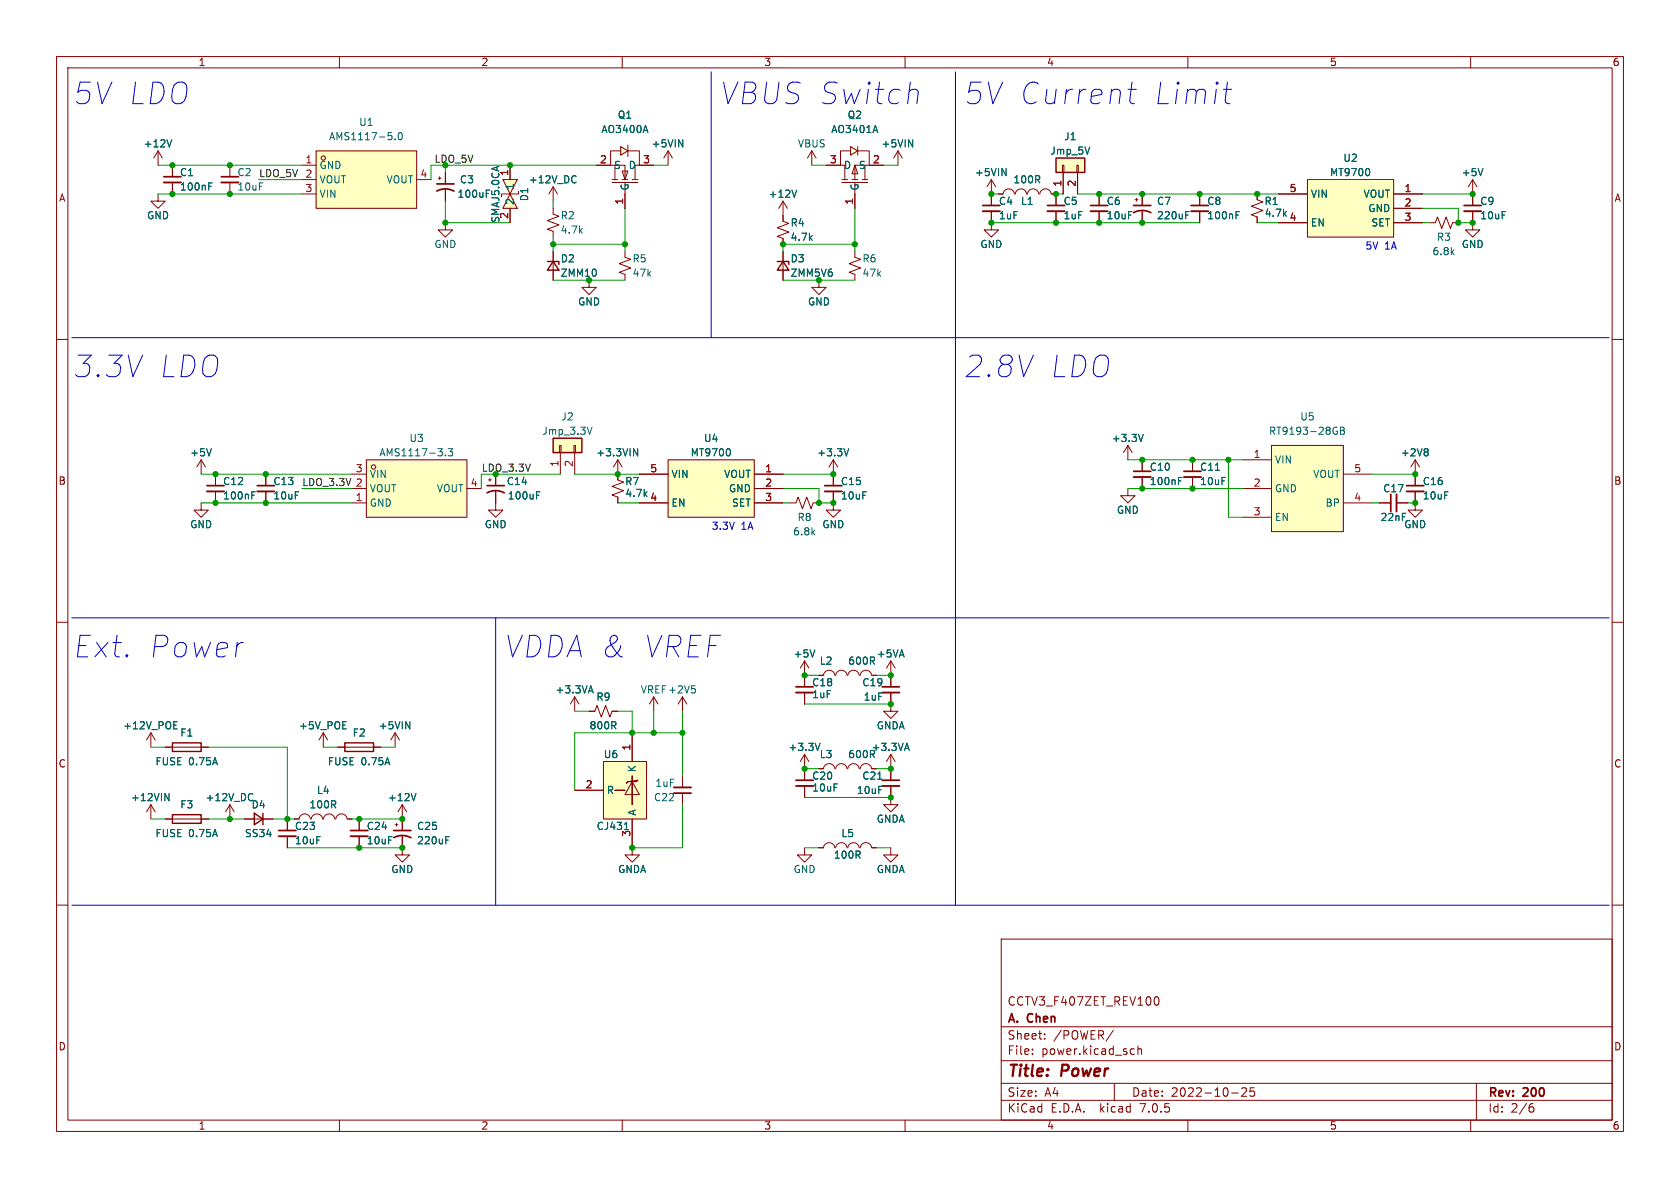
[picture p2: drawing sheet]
<svg xmlns="http://www.w3.org/2000/svg" width="297mm" height="210mm" viewBox="0 0 297 210" stroke-linecap="round" stroke-linejoin="round" font-family="sans-serif">
<g fill="none" stroke="#840000" stroke-width=".18">
<path d="M10 10h277v190h-277zM12 12h273v186h-273zM60 10v2M110 10v2M160 10v2M210 10v2M260 10v2M40.6 29.2v2M40.6 32.3v2M53.3 29.2h2.6M53.3 31.8h2.6M53.3 34.3h2.6"/>
<path d="M55.9 26.7h17.8v10.1h-17.8zM73.7 31.8h2.5M10 60h2M285 60h2M10 110h2M142.2 116.8l-.7 1.3M142.2 116.8v2.6M142.2 116.8l.8 1.3M144.8 119.4h.7M145.6 119.4a1.01 1.01 0 0 1 1-.9 1.01 1.01 0 0 1 1 .9M147.7 119.4a1.01 1.01 0 0 1 1-.9 1.01 1.01 0 0 1 1.1 .9M149.9 119.4a1.01 1.01 0 0 1 1-.9 1.01 1.01 0 0 1 1 .9"/>
<path d="M152.1 119.4a1.01 1.01 0 0 1 1-.9 1.01 1.01 0 0 1 1 .9M154.2 119.4h.7M157.5 116.8l-.8 1.3M157.5 116.8v4.6M157.5 116.8l.7 1.3M285 110h2M157.5 122.4v2.1M10 160h2M285 160h2M177 166h108v32h-108zM204.2 176.3l.2-.1a.81 .81 0 0 1 .6 .6 .81 .81 0 0 1-.3 .8h-.5M60 198v2"/>
<path d="M110 198v2M160 198v2M177 194.5h108M177 191.5h108M177 187.5h108M177 181.5h108M182.5 186.3v.1M182.5 185.5v.1M184.7 183.6v.1M184.7 182.8v.1M196.8 182.1l-1.3 2M197 191.5v3"/>
<path d="M200.1 185.4l.4 .1M200.5 186.3l-.4 .1M201.2 185.5l.2-.1 .3 .1 .1 .9M201.2 184.9v1.5M210 198v2M217.7 193.2h1.2M219.5 192.4l.6-.1 .2 .1 .1 .3-.9 1.1h.9M221.7 192.3h-.7v.7l.2-.1h.5l.1 .3-.1 .5-.2 .1-.5-.1M260 198v2M261 191.5v6.5M270.5 195.7h.4l.3 .3-.2 .5h-.5M271 195.1l-.5 .1"/>
<circle cx="57.2" cy="27.9" r=".38"/>
</g>
<path d="M39.1 32.3h3.1M156 122.4h3" fill="none" stroke="#840000" stroke-width=".33"/>
<path d="M39.1 31.2h3.1M156 121.4h3" fill="none" stroke="#840000" stroke-width=".3"/>
<g fill="#ffffc2" stroke="#ffffc2" stroke-width=".18">
<path d="M55.9 26.7h17.8v10.1h-17.8z"/>
<path d="M106.7 134.6h7.6v10.2h-7.6z"/>
</g>
<path d="M69.8 24.6v.1M70.5 23.6l.2-.2a.68 .68 0 0 1 .4 .7 .68 .68 0 0 1-.4 .6l-.2-.1-.1-.4zM144.1 114.9l-.5 1.2" fill="none" stroke="#006464" stroke-width=".18"/>
<g fill="#ffffc2">
<path d="M108.7 139.7h1.8z"/>
<path d="M110.7 138.4l.3-.2z"/>
</g>
<path d="M111.8 137.2v5" fill="none" stroke="#ffffc2" stroke-width=".18"/>
<g fill="#ffffc2">
<path d="M111 138.2l1.8-.3-.3 .3z"/>
<path d="M111.8 138.2l1.2 2.3h-2.5z"/>
</g>
<g fill="none" stroke="#840000" stroke-width=".18">
<path d="M27.9 34.3v1.3h1.3l-1.3 1.2-1.2-1.2h1.2M77.5 31.5h.5M77.7 31.2v.6M78.7 30.5v2M78.7 33.5v2.1M144.8 49.5v1.3h1.2l-1.2 1.3-1.3-1.3h1.3M151.1 44.5v1l1 .3-2 .8 2 .8-2 .7 1 .4v1M35.6 81.3l-.8 1.3M35.6 81.3v2.5M35.6 81.3l.7 1.3M199.4 86.4v1.2h1.3l-1.3 1.3-1.3-1.3h1.3M101.6 139.7h5.1"/>
<path d="M101.6 123.2l-.8 1.3M101.6 123.2v2.5M101.6 123.2l.8 1.3M104.1 125.7h1.1l.3-1 .8 2 .8-2 .7 2 .4-1h1M106.7 134.6h7.6v10.2h-7.6zM108.7 139.7h1.8h-1.8M111 138.2l-.3 .2 .3-.2M111 138.2l1.8-.3-.3 .3zM111.8 137.2v5v-5M111.8 138.2l1.2 2.3h-2.5zM111.8 129.5v5.1M115.6 123.2l-.8 1.3"/>
<path d="M115.6 123.2v2.5M115.6 123.2l.7 1.3M120.6 123.2v2.5M120.6 137.2v2M120.6 123.2l-.7 1.3M120.6 123.2l.8 1.3M111.8 144.8v6.3h1.2l-1.2 1.3-1.3-1.3h1.3M120.6 140.2v2"/>
</g>
<path d="M86 33.6h.6M37.4 79.3l-.4 1.3M104.1 122.1h.6M104.4 121.2l.5 1.3M122.3 121.2h.6M122.7 121.7l.2 .3v.3l-.2 .2" fill="none" stroke="#006464" stroke-width=".18"/>
<path d="M119.1 139.2h3.1" fill="none" stroke="#840000" stroke-width=".33"/>
<path d="M77.2 33.8a3.2 3.2 0 0 1 3.1 0M77.2 32.5h3.1M119.1 140.2h3.1" fill="none" stroke="#840000" stroke-width=".3"/>
<g fill="#ffffc2">
<path d="M88.9 31.8h2.5l-1.2 2.5z"/>
<path d="M90.2 34.3l1.2 2.5h-2.5z"/>
</g>
<g fill="none" stroke="#840000" stroke-width=".18">
<path d="M27.9 26.7l-.7 1.2M27.9 26.7v2.5M27.9 26.7l.8 1.2M30.5 29.2v2M30.5 32.3v2M78.7 39.4v1.2h1.3l-1.3 1.3-1.2-1.3h1.2M88.9 31.8h2.5l-1.2 2.5zM90.2 34.3l1.2 2.5h-2.5zM90.2 29.2v2.6M90.2 36.8v2.6M91.7 33.8v.5h-3v.5M175.3 34.3v2"/>
<path d="M175.3 37.3v2.1M212.1 34.3v2M212.1 37.3v2.1M222.2 34.3v1l1.1 .4-2.1 .7 2.1 .8-2.1 .8 1 .4v1M226.1 39.4h5M226.1 34.3h5M231.1 31.8h15.3v10.1h-15.3zM246.4 39.4h5.1M246.4 34.3h5.1M246.4 36.8h5.1M252.7 39.4h1l.4-1 .8 2 .8-2 .7 2 .4-1h1M260.3 39.4v1.2h1.3l-1.3 1.3-1.2-1.3h1.2"/>
<path d="M260.3 31.8l-.7 1.2M260.3 31.8v2.5M260.3 31.8l.8 1.2M98.9 78.7h.3v1.3h-.3zM101.5 78.7h.2v1.3h-.2zM224.8 78.7h12.7v15.3h-12.7zM99.1 80v3.8M101.6 80v3.8M109.2 81.3v3.5l1 .4-2 .8 2 .7-2 .8 1 .4v1M109.2 81.3l-.7 1.3M109.2 81.3l.8 1.3M113 88.9h5.1"/>
<path d="M113 83.8h5.1M118.1 81.3h15.2v10.1h-15.2zM133.3 88.9h5.1M133.3 86.4h5.1M133.3 83.8h5.1M139.7 88.9h1l.4-1 .8 2 .7-2 .8 2 .4-1h1M147.3 81.3v4.6M147.3 86.9v2M147.3 81.3l-.7 1.3M147.3 81.3l.8 1.3M219.7 81.3h5.1M219.7 86.4h5.1"/>
<path d="M219.7 91.4h5.1M237.5 88.9h5.1M237.5 83.8h5.1M243.8 88.9h2.1M246.9 88.9h2M250.2 86.9v3.3h1.3l-1.3 1.2-1.3-1.2h1.3M250.2 81.3l-.8 1.3M250.2 81.3v4.6M250.2 81.3l.8 1.3M29.2 132.1h7.6M59.7 132.1h7.6M157.5 124.5v1.2h1.2l-1.2 1.3-1.3-1.3h1.3"/>
<path d="M157.5 133.4l-.8 1.2M157.5 133.4v2.5M157.5 133.4l.7 1.2M29.2 144.8h7.6M50.8 144.8v2M50.8 147.8v2.1M52.1 144.8h.7M52.9 144.8a1.01 1.01 0 0 1 1-.9 1.01 1.01 0 0 1 1 .9M55 144.8a1.01 1.01 0 0 1 1-.9 1.01 1.01 0 0 1 1 .9M57.2 144.8a1.01 1.01 0 0 1 1-.9 1.01 1.01 0 0 1 1 .9M59.4 144.8a1.01 1.01 0 0 1 1-.9 1.01 1.01 0 0 1 1 .9M61.5 144.8h.7"/>
<path d="M63.5 144.8v2M63.5 147.8v2.1"/>
</g>
<g fill="none" stroke="#006464" stroke-width=".18">
<path d="M30.4 24.7l-.5 1.3M36.9 32.3h.6M218.5 37.4h.6M242.1 30v.8M262.2 29.8l-.5 1.3M104.7 75.5l-.5 1.3M112 79.3l.7 1.3v-1.3M129.1 79.6v.7M150 79.3l-.4 1.3M236.1 75.5l.3 .1M236.2 76.2h.2v.5l-.2 .1M237 75.5h.4l.2 .3-.2 .3 .2 .1 .1 .3-.2 .3h-.5z"/>
<path d="M237 76.1h.4M252.2 79.3l.3 .3-.3 .3 .3 .2v.2l-.3 .3M160 132.3h.6M160.3 131.4l.4 1.3"/>
</g>
<path d="M29 32.3h3M173.7 37.3h3.1M210.6 37.3h3M145.8 86.9h3M246.9 87.4v3M248.7 86.9h3M49.3 147.8h3M62 147.8h3" fill="none" stroke="#840000" stroke-width=".33"/>
<path d="M29 31.2h3M173.7 36.3h3.1M210.6 36.3h3M145.8 85.9h3M245.9 87.4v3M248.7 85.9h3M49.3 146.8h3M62 146.8h3" fill="none" stroke="#840000" stroke-width=".3"/>
<g fill="#ffffc2" stroke="#ffffc2" stroke-width=".18">
<path d="M231.1 31.8h15.3v10.1h-15.3z"/>
<path d="M224.8 78.7h12.7v15.3h-12.7z"/>
<path d="M118.1 81.3h15.2v10.1h-15.2z"/>
<path d="M97.8 77.5h5.1v2.5h-5.1z"/>
</g>
<path d="M97.8 77.5h5.1v2.5h-5.1zM30.5 131.3h5.1v1.5h-5.1zM61 131.3h5v1.5h-5zM30.5 144h5.1v1.5h-5.1z" fill="none" stroke="#840000" stroke-width=".25"/>
<g fill="#ffffc2">
<path d="M110 30.2h1l-.5 1.6z"/>
<path d="M109.7 25.9l1.3 .8-1.3 .7z"/>
</g>
<g fill="none" stroke="#840000" stroke-width=".18">
<path d="M97.8 33l-.8 1.3M97.8 33v2.6M97.8 33l.8 1.3M105.4 29.2h2.5M108.2 32.3h4.6M108.2 31.8h1M108.7 29.2v2.6M109.7 25.9l1.3 .8-1.3 .7zM109.7 26.7h-1.8v2.5h2.6v2.6M110 30.2h1l-.5 1.6zM110 31.8h1M110.5 34.3v2.5"/>
<path d="M111 25.6v2.1M111 26.7h2v2.5h-.7v2.6M111.8 31.8h1M113 29.2h2.6M118.1 26.7l-.8 1.2M118.1 26.7v2.5M118.1 26.7l.8 1.2M138.4 35.6v3.5l1 .4-2 .8 2 .7-2 .8 1 .4v1M138.4 35.6l-.7 1.2M138.4 35.6l.8 1.2M143.5 26.7l-.8 1.2M143.5 26.7v2.5"/>
<path d="M143.5 26.7l.8 1.2M158.7 26.7l-.7 1.2M158.7 26.7v2.5M158.7 26.7l.8 1.2M40.6 142.2l-.7 1.3M40.6 142.2v2.6M40.6 142.2l.8 1.3M43.2 144.8h5.1"/>
</g>
<path d="M101.6 31.1l.2 .1M101.8 32.2l-.2 .1M114.1 22.2l.4 1.2M120 24.7l.7 1.3v-1.3M140.8 33.6l-.4 1.3M160.6 24.7l.8 1.3v-1.3M44.4 140.3l.3 .1" fill="none" stroke="#006464" stroke-width=".18"/>
<path d="M45 143.8l1.5 1-1.5 1zM46.5 143.8v2" fill="none" stroke="#840000" stroke-width=".25"/>
<g fill="#ffffc2">
<path d="M151.1 29.2l.5 1.5h-1z"/>
<path d="M150.4 25.9l1.2 .8-1.2 .7z"/>
</g>
<g fill="none" stroke="#840000" stroke-width=".18">
<path d="M30.5 29.2v2M30.5 32.3v2M78.7 30.5v2M78.7 33.5v2.1M90.2 29.2v2.6M90.2 36.8v2.6M97.8 36.8v1l1 .4-2 .8 2 .8-2 .7 1 .4v1M105.4 29.2h2.5M110.5 34.3v2.5M113 29.2h2.6M138.4 38.1v1M146 29.2h2.6"/>
<path d="M148.8 32.3h4.6M148.8 31.8h1.1M150.4 26.7h-1.8v2.5h.7v2.6M150.4 25.9l1.2 .8-1.2 .7zM150.6 31.8h1M151.1 29.2l.5 1.5h-1zM151.1 34.3v2.5M151.6 26.7h2.1v2.5M151.6 25.9v1.5M152.4 31.8h1M152.9 29.2v2.6M153.7 29.2h-2.6v2.6"/>
<path d="M153.7 29.2h2.5M175.3 37.3v3.3h1.2l-1.2 1.3-1.3-1.3h1.3M175.3 31.8l-.8 1.2M175.3 31.8v4.5M175.3 31.8l.7 1.2M176.5 34.3h.8M177.3 34.3a1.01 1.01 0 0 1 1-.9 1.01 1.01 0 0 1 1 .9M179.5 34.3a1.01 1.01 0 0 1 1-.9 1.01 1.01 0 0 1 1 .9M181.6 34.3a1.01 1.01 0 0 1 1-.9 1.01 1.01 0 0 1 1 .9M183.8 34.3a1.01 1.01 0 0 1 1-.9 1.01 1.01 0 0 1 1 .9M185.9 34.3h.8v2M186.7 37.3v2.1"/>
<path d="M187.8 29.2h.3v1.3h-.3zM188 30.5v3.8M190.4 29.2h.2v1.3h-.2zM190.5 30.5v3.8M194.3 34.3v2M194.3 37.3v2.1M200.7 35.3h.5M200.9 35.1v.5M201.9 34.3v2M201.9 37.3v2.1M212.1 34.3v2M212.1 37.3v2.1"/>
<path d="M222.2 34.3v1M222.2 38.4v1M226.1 34.3h5M226.1 39.4h5M246.4 34.3h5.1M246.4 36.8h5.1M246.4 39.4h5.1M260.3 34.3v2M260.3 37.3v2.1M97.8 44.5v5M104.1 49.5v1.3h1.3l-1.3 1.3-1.2-1.3h1.2M110.5 44.5v1l1 .3-2 .8 2 .8-2 .7 1 .4v1"/>
<path d="M138.4 42.2v1M138.4 44.5v5M199.4 78.7l-.8 1.3M199.4 78.7v2.6M199.4 78.7l.8 1.3M35.6 88.9v1.3h1.2l-1.2 1.2-1.3-1.2h1.3M38.1 83.8v2.1M38.1 86.9v2M47 83.8v2.1M47 86.9v2M62.2 88.9h2.6M62.2 86.4h2.6"/>
<path d="M62.2 83.8h2.6M64.8 81.3h17.7v10.1h-17.7zM82.5 86.4h2.6M86.4 84.8h.5M86.6 84.6v.5M87.6 86.9v3.3h1.3l-1.3 1.2-1.2-1.2h1.2M87.6 83.8v2.1M109.2 83.8v1M109.2 87.9v1M113 88.9h5.1M113 83.8h5.1M133.3 88.9h5.1"/>
<path d="M133.3 86.4h5.1M133.3 83.8h5.1M147.3 86.9v3.3h1.3l-1.3 1.2-1.3-1.2h1.3M147.3 83.8v2.1M201.9 81.3v2M201.9 84.3v2.1M210.8 81.3v2M210.8 84.3v2.1M243.8 88.9h2.1M246.9 88.9h2M250.2 83.8v2.1M250.2 86.9v2"/>
<path d="M142.2 119.4v2M144.8 119.4h.7M154.2 119.4h.7M157.5 119.4v2M26.7 129.5l-.8 1.3M26.7 129.5v2.6M26.7 129.5l.7 1.3M29.2 132.1h1.3M35.6 132.1h1.2M57.1 129.5l-.7 1.3M57.1 129.5v2.6M57.1 129.5l.8 1.3"/>
<path d="M59.7 132.1h1.3M66 132.1h1.3M69.8 129.5l-.7 1.3M69.8 129.5v2.6M69.8 129.5l.8 1.3M101.6 139.7h5.1M104.1 125.7h1.1M108.2 125.7h1M111.8 129.5v5.1M142.2 133.4l-.7 1.2M142.2 122.4v2.1M142.2 133.4v4.5"/>
<path d="M142.2 138.9v2.1M142.2 133.4l.8 1.2M144.8 135.9h.7M145.6 135.9a1.01 1.01 0 0 1 1-.9 1.01 1.01 0 0 1 1 .9M147.7 135.9a1.01 1.01 0 0 1 1-.9 1.01 1.01 0 0 1 1.1 .9M149.9 135.9a1.01 1.01 0 0 1 1-.9 1.01 1.01 0 0 1 1 .9M152.1 135.9a1.01 1.01 0 0 1 1-.9 1.01 1.01 0 0 1 1 .9M154.2 135.9h.7M157.5 138.9v3.3h1.2l-1.2 1.3-1.3-1.3h1.3M157.5 122.4v2.1M157.5 135.9v2M26.7 142.2v2.6"/>
<path d="M26.7 142.2l-.8 1.3M26.7 142.2l.7 1.3M29.2 144.8h1.3M35.6 144.8h1.2M43.2 144.8h1.8M46.5 144.8h1.8M50.8 144.8v2M50.8 147.8v2.1M52.1 144.8h.7M61.5 144.8h.7M63.5 144.8v2M63.5 147.8v2.1"/>
<path d="M69.8 145.8h.6M70.1 145.5v.6M71.1 147.8v3.3h1.3l-1.3 1.3-1.3-1.3h1.3M71.1 142.2l-.7 1.3M71.1 142.2v4.6M71.1 142.2l.8 1.3M111.8 144.8v5.1M142.2 149.9v1.2h1.3l-1.3 1.3-1.2-1.3h1.2M144.8 149.9h.7M145.6 149.9a1.01 1.01 0 0 1 1-.9 1.01 1.01 0 0 1 1 .9M147.7 149.9a1.01 1.01 0 0 1 1-.9 1.01 1.01 0 0 1 1.1 .9M149.9 149.9a1.01 1.01 0 0 1 1-.9 1.01 1.01 0 0 1 1 .9"/>
<path d="M152.1 149.9a1.01 1.01 0 0 1 1-.9 1.01 1.01 0 0 1 1 .9M154.2 149.9h.7M157.5 149.9v1.2h1.2l-1.2 1.3-1.3-1.3h1.3"/>
<circle cx="66" cy="82.6" r=".38"/>
</g>
<g fill="none" stroke="#006464" stroke-width=".18">
<path d="M30.4 24.7l-.5 1.3M36.9 32.3h.6M86 33.6h.6M101.6 31.1l.2 .1M101.8 32.2l-.2 .1M114.1 22.2l.4 1.2M120 24.7l.7 1.3v-1.3M140.8 33.6l-.4 1.3M154.8 22.2l.4 1.2M160.6 24.7l.8 1.3v-1.3M177.1 29.8l.8 1.3v-1.3M209.6 37.4h.6"/>
<path d="M218.5 37.4h.6M242.1 30v.8M262.2 29.8l-.5 1.3M37.4 79.3l-.4 1.3M79.2 79.3h.8l-.4 .5 .3 .1v.6l-.1 .1-.6-.1M112 79.3l.7 1.3v-1.3M129.1 79.6v.7M150 79.3l-.4 1.3M202.1 76.8l-.4 1.2M252.2 79.3l.3 .3-.3 .3 .3 .2v.2l-.3 .3M44.5 86.9h.6M78.7 80.5v.1"/>
<path d="M94.9 86.9h.6M208.4 84.4h.6M144.1 114.9l-.5 1.2M30.7 128.8h.6M30.7 127.6h.6M30.7 128.2h.4M60.6 128.8h.6M60.6 127.6h.6M71.7 127.6l.8 1.2v-1.2M104.1 122.1h.6M104.4 121.2l.5 1.3M145 131.4l-.5 1.3"/>
<path d="M160 132.3h.6M160.3 131.4l.4 1.3M29.1 140.3l.8 1.2v-1.2M44.4 140.3l.3 .1M73.5 140.3l-.4 1.2M78.8 147.9h.6"/>
</g>
<path d="M186.7 27.9h5.1v2.6h-5.1zM96.8 46.2h2v.5M97.8 46.2l1 1.6h-2zM137.4 46.2h2v.5M138.4 46.2l1 1.6h-2z" fill="none" stroke="#840000" stroke-width=".25"/>
<path d="M185.2 37.3h3M192.8 37.3h3M258.8 37.3h3.1M36.6 86.9h3M45.5 86.9h3M200.4 84.3h3.1M209.3 84.3h3M140.7 138.9h3.1M140.7 122.4h3.1M156 138.9h3" fill="none" stroke="#840000" stroke-width=".33"/>
<g fill="none" stroke="#840000" stroke-width=".3">
<path d="M185.2 36.3h3M192.8 36.3h3M200.4 37.6a3.2 3.2 0 0 1 3.1 0M200.4 36.3h3.1M258.8 36.3h3.1M36.6 85.9h3M45.5 85.9h3M86.1 87.1a3.2 3.2 0 0 1 3.1 0M86.1 85.9h3.1M200.4 83.3h3.1M209.3 83.3h3M140.7 137.9h3.1"/>
<path d="M140.7 121.4h3.1M156 137.9h3M69.6 148.1a3.2 3.2 0 0 1 3 0M69.6 146.8h3"/>
</g>
<g fill="#ffffc2" stroke="#ffffc2" stroke-width=".18">
<path d="M186.7 27.9h5.1v2.6h-5.1z"/>
<path d="M64.8 81.3h17.7v10.1h-17.7z"/>
</g>
<path d="M125.7 12.7v47M161.3 15.8h.6l.3 .2 .1 .3-.2 2M168.9 12.7v147.3M199.4 15.8h1.5M200.1 14.5l-.4 3.3 .2 .3 .3 .2h.4M216.3 15.8h1.4M217 14.5l-.4 3.3 .1 .3 .4 .2h.3M12.7 59.7h271.8M12.7 109.2h271.8M87.6 109.2v50.8M12.7 160h271.8" fill="none" stroke="#0000c2" stroke-width=".18"/>
<g fill="none" stroke="#009600" stroke-width=".18">
<path d="M27.9 29.2h25.4M27.9 34.3h25.4M45.7 31.8h7.6M78.7 29.2v1.3M78.7 35.6v3.8h11.5M97.8 35.6v1.2M105.4 29.2h-29.2v2.6M110.5 36.8v7.7M115.6 29.2h2.5M143.5 29.2h2.5M151.1 36.8v7.7M156.2 29.2h2.5"/>
<path d="M175.3 34.3h1.2M175.3 39.4h36.8M186.7 34.3h1.3M190.5 34.3h35.6M222.2 39.4h3.9M251.5 34.3h8.8M251.5 39.4h1.2M251.5 36.8h6.3v2.6h2.5M97.8 49.5h12.7M97.8 43.2h12.7M97.8 41.9v2.6M138.4 49.5h12.7"/>
<path d="M151.1 43.2h-12.7v1.3M35.6 88.9h26.6M35.6 83.8h26.6M53.3 86.4h8.9M85.1 83.8v2.6M87.6 83.8h11.5M101.6 83.8h11.4M109.2 88.9h3.8M138.4 88.9h1.3M138.4 86.4h6.4v2.5h2.5M138.4 83.8h8.9M199.4 86.4h20.3"/>
<path d="M199.4 81.3h20.3M217.2 81.3v10.1h2.5M242.6 88.9h1.2M242.6 83.8h7.6M248.9 88.9h1.3M142.2 119.4h2.6M154.9 119.4h2.6M26.7 132.1h2.5M36.8 132.1h14v12.7M57.1 132.1h2.6M67.3 132.1h2.5M101.6 125.7h2.5"/>
<path d="M109.2 125.7h2.6v3.8M115.6 125.7v3.8M120.6 129.5h-19v10.2M120.6 125.7v11.5M142.2 135.9h2.6M142.2 124.5h15.3M154.9 135.9h2.6M26.7 144.8h2.5M36.8 144.8h6.4M48.3 144.8h3.8M50.8 149.9h20.3M62.2 144.8h8.9"/>
<path d="M120.6 142.2v7.7h-8.8M142.2 149.9h2.6M142.2 141h15.3M154.9 149.9h2.6"/>
</g>
<g fill="#009600" stroke="#009600" stroke-width=".18">
<circle cx="40.6" cy="29.2" r=".46"/>
<circle cx="40.6" cy="34.3" r=".46"/>
<circle cx="30.5" cy="34.3" r=".46"/>
<circle cx="104.1" cy="49.5" r=".46"/>
<circle cx="78.7" cy="39.4" r=".46"/>
<circle cx="90.2" cy="29.2" r=".46"/>
<circle cx="30.5" cy="29.2" r=".46"/>
<circle cx="50.8" cy="144.8" r=".46"/>
<circle cx="63.5" cy="144.8" r=".46"/>
<circle cx="40.6" cy="144.8" r=".46"/>
<circle cx="47" cy="83.8" r=".46"/>
<circle cx="38.1" cy="83.8" r=".46"/>
<circle cx="38.1" cy="88.9" r=".46"/>
<circle cx="109.2" cy="83.8" r=".46"/>
<circle cx="47" cy="88.9" r=".46"/>
<circle cx="63.5" cy="149.9" r=".46"/>
<circle cx="71.1" cy="144.8" r=".46"/>
<circle cx="111.8" cy="149.9" r=".46"/>
<circle cx="71.1" cy="149.9" r=".46"/>
<circle cx="120.6" cy="129.5" r=".46"/>
<circle cx="115.6" cy="129.5" r=".46"/>
<circle cx="142.2" cy="135.9" r=".46"/>
<circle cx="142.2" cy="119.4" r=".46"/>
<circle cx="111.8" cy="129.5" r=".46"/>
<circle cx="201.9" cy="81.3" r=".46"/>
<circle cx="201.9" cy="86.4" r=".46"/>
<circle cx="175.3" cy="34.3" r=".46"/>
<circle cx="175.3" cy="39.4" r=".46"/>
<circle cx="151.1" cy="43.2" r=".46"/>
<circle cx="186.7" cy="34.3" r=".46"/>
<circle cx="186.7" cy="39.4" r=".46"/>
<circle cx="147.3" cy="83.8" r=".46"/>
<circle cx="147.3" cy="88.9" r=".46"/>
<circle cx="212.1" cy="34.3" r=".46"/>
<circle cx="222.2" cy="34.3" r=".46"/>
<circle cx="250.2" cy="88.9" r=".46"/>
<circle cx="260.3" cy="34.3" r=".46"/>
<circle cx="260.3" cy="39.4" r=".46"/>
<circle cx="257.8" cy="39.4" r=".46"/>
<circle cx="217.2" cy="81.3" r=".46"/>
<circle cx="250.2" cy="83.8" r=".46"/>
<circle cx="97.8" cy="43.2" r=".46"/>
<circle cx="110.5" cy="43.2" r=".46"/>
<circle cx="138.4" cy="43.2" r=".46"/>
<circle cx="144.8" cy="49.5" r=".46"/>
<circle cx="144.8" cy="88.9" r=".46"/>
<circle cx="194.3" cy="34.3" r=".46"/>
<circle cx="210.8" cy="86.4" r=".46"/>
<circle cx="210.8" cy="81.3" r=".46"/>
<circle cx="201.9" cy="34.3" r=".46"/>
<circle cx="201.9" cy="39.4" r=".46"/>
<circle cx="194.3" cy="39.4" r=".46"/>
<circle cx="157.5" cy="141" r=".46"/>
<circle cx="157.5" cy="124.5" r=".46"/>
<circle cx="157.5" cy="119.4" r=".46"/>
<circle cx="157.5" cy="135.9" r=".46"/>
</g>
<g font-size="5.3" fill="#0000c2">
<text x="12.7" y="18.8">5V LDO</text>
<text x="127" y="18.8">VBUS Switch</text>
<text x="170.2" y="18.8">5V Current</text>
<text x="203" y="18.8">Limit</text>
<text x="12.7" y="67.1">3.3V LDO</text>
<text x="170.2" y="67.1">2.8V LDO</text>
<text x="12.7" y="116.6">Ext.</text>
<text x="25.7" y="116.6">Power</text>
<text x="88.9" y="116.6">VDDA &amp; VREF</text>
</g>
<g font-size="2.8" fill="#840000">
<text x="178" y="190.8">Title:</text>
<text x="187.5" y="190.8">Power</text>
</g>
<g font-size="2.1" fill="#840000">
<text x="178" y="177.9">CCTV3_F407ZET_REV100</text>
<text x="178" y="183.9">Sheet:</text>
<text x="178" y="181.1">A.</text>
<text x="181.6" y="181.1">Chen</text>
<text x="186.2" y="183.9">/POWER/</text>
<text x="178" y="186.6">File:</text>
<text x="184" y="186.6">power.kicad_sch</text>
<text x="178" y="196.8">KiCad</text>
<text x="178" y="194">Size:</text>
<text x="184.6" y="194">A4</text>
<text x="185.7" y="196.8">E.D.A.</text>
<text x="194.4" y="196.8">kicad</text>
<text x="200" y="194">Date:</text>
<text x="201.5" y="196.8">7.0.5</text>
<text x="206.9" y="194">2022-10-25</text>
<text x="263" y="194.2">Rev:</text>
<text x="263" y="196.8">Id:</text>
<text x="267" y="196.8">2/6</text>
<text x="269.2" y="194.2">200</text>
</g>
<g font-size="1.8" fill="#840000">
<text x="35" y="11.8">1</text>
<text x="85" y="11.8">2</text>
<text x="135" y="11.8">3</text>
<text x="185" y="11.8">4</text>
<text x="235" y="11.8">5</text>
<text x="285" y="11.8">6</text>
<text x="10.4" y="35.8">A</text>
<text x="285.4" y="35.8">A</text>
<text x="10.3" y="85.8">B</text>
<text x="285.3" y="85.8">B</text>
<text x="10.3" y="135.8">C</text>
<text x="285.3" y="135.8">C</text>
<text x="10.3" y="185.8">D</text>
<text x="285.3" y="185.8">D</text>
<text x="35" y="199.8">1</text>
<text x="85" y="199.8">2</text>
<text x="135" y="199.8">3</text>
<text x="185" y="199.8">4</text>
<text x="235" y="199.8">5</text>
<text x="285" y="199.8">6</text>
</g>
<g font-size="1.8" fill="#006464">
<text x="63.4" y="22.4">U1</text>
<text x="106.3" y="23.7">AO3400A</text>
<text x="109.2" y="21.1">Q1</text>
<text x="146.9" y="23.7">AO3401A</text>
<text x="149.8" y="21.1">Q2</text>
<text x="25.3" y="26.2">+12V</text>
<text x="58.1" y="25">AMS1117-5.0</text>
<text x="115.1" y="26.2">+5VIN</text>
<text x="141" y="26.2">VBUS</text>
<text x="155.8" y="26.2">+5VIN</text>
<text x="185.6" y="27.5">Jmp_5V</text>
<text x="188.1" y="25">J1</text>
<text x="237.4" y="28.8">U2</text>
<text x="31.8" y="31.3">C1</text>
<text x="31.8" y="33.8">100nF</text>
<text x="41.9" y="31.3">C2</text>
<text x="41.9" y="33.8">10uF</text>
<text x="56.4" y="30">GND</text>
<text x="56.4" y="32.6">VOUT</text>
<text x="56.4" y="35.1">VIN</text>
<text x="68.3" y="32.6">VOUT</text>
<text x="80.8" y="35.1">100uF</text>
<text x="81.2" y="32.6">C3</text>
<text x="91" y="33.6" transform="rotate(-90 91 33.6)">1</text>
<text x="93.4" y="32.6">+12V_DC</text>
<text x="93.5" y="35.6" transform="rotate(-90 93.5 35.6)">D1</text>
<text x="108.5" y="30">S</text>
<text x="111.1" y="30">D</text>
<text x="111.3" y="33.8" transform="rotate(-90 111.3 33.8)">G</text>
<text x="135.8" y="35.1">+12V</text>
<text x="149.1" y="30">D</text>
<text x="151.8" y="30">S</text>
<text x="152" y="33.8" transform="rotate(-90 152 33.8)">G</text>
<text x="172.3" y="31.3">+5VIN</text>
<text x="179.1" y="32.6">100R</text>
<text x="231.6" y="35.1">VIN</text>
<text x="235.1" y="31.3">MT9700</text>
<text x="241" y="35.1">VOUT</text>
<text x="258.4" y="31.3">+5V</text>
<text x="25.9" y="38.9">GND</text>
<text x="88.5" y="39.4" transform="rotate(-90 88.5 39.4)">SMAJ5.0CA</text>
<text x="91" y="36.3" transform="rotate(-90 91 36.3)">2</text>
<text x="99.1" y="38.9">R2</text>
<text x="99.1" y="41.5">4.7k</text>
<text x="139.7" y="40.2">R4</text>
<text x="176.5" y="36.4">C4</text>
<text x="176.5" y="38.9">1uF</text>
<text x="180.4" y="36.4">L1</text>
<text x="188" y="36.4">C5</text>
<text x="188" y="38.9">1uF</text>
<text x="195.6" y="36.4">C6</text>
<text x="195.6" y="38.9">10uF</text>
<text x="204.5" y="36.4">C7</text>
<text x="204.5" y="38.9">220uF</text>
<text x="213.4" y="36.4">C8</text>
<text x="213.4" y="38.9">100nF</text>
<text x="223.5" y="36.4">R1</text>
<text x="223.5" y="38.5">4.7k</text>
<text x="231.6" y="40.2">EN</text>
<text x="241.9" y="37.7">GND</text>
<text x="242.4" y="40.2">SET</text>
<text x="261.6" y="36.4">C9</text>
<text x="261.6" y="38.9">10uF</text>
<text x="76.7" y="44">GND</text>
<text x="99.1" y="46.5">D2</text>
<text x="111.8" y="46.5">R5</text>
<text x="139.7" y="42.7">4.7k</text>
<text x="139.7" y="46.5">D3</text>
<text x="152.4" y="46.5">R6</text>
<text x="173.3" y="44">GND</text>
<text x="253.2" y="45.3">6.8k</text>
<text x="254" y="42.7">R3</text>
<text x="258.4" y="44">GND</text>
<text x="99.1" y="49.1">ZMM10</text>
<text x="111.8" y="49.1">47k</text>
<text x="139.7" y="49.1">ZMM5V6</text>
<text x="152.4" y="49.1">47k</text>
<text x="102.1" y="54.2">GND</text>
<text x="142.8" y="54.2">GND</text>
<text x="95.8" y="77">Jmp_3.3V</text>
<text x="99.2" y="74.5">J2</text>
<text x="224.3" y="77">RT9193-28GB</text>
<text x="229.8" y="74.5">U5</text>
<text x="33.6" y="80.8">+5V</text>
<text x="67" y="80.8">AMS1117-3.3</text>
<text x="72.3" y="78.3">U3</text>
<text x="105.3" y="80.8">+3.3VIN</text>
<text x="122" y="80.8">MT9700</text>
<text x="124.4" y="78.3">U4</text>
<text x="144.4" y="80.8">+3.3V</text>
<text x="196.5" y="78.3">+3.3V</text>
<text x="203.2" y="83.4">C10</text>
<text x="212.1" y="83.4">C11</text>
<text x="225.3" y="82.1">VIN</text>
<text x="247.6" y="80.8">+2V8</text>
<text x="39.4" y="85.9">C12</text>
<text x="39.4" y="88.5">100nF</text>
<text x="48.3" y="85.9">C13</text>
<text x="48.3" y="88.5">10uF</text>
<text x="65.3" y="89.7">GND</text>
<text x="65.3" y="87.2">VOUT</text>
<text x="65.3" y="84.6">VIN</text>
<text x="77.2" y="87.2">VOUT</text>
<text x="89.5" y="85.9">C14</text>
<text x="89.7" y="88.5">100uF</text>
<text x="110.5" y="85.9">R7</text>
<text x="110.5" y="88">4.7k</text>
<text x="118.6" y="89.7">EN</text>
<text x="118.6" y="84.6">VIN</text>
<text x="128" y="84.6">VOUT</text>
<text x="128.8" y="87.2">GND</text>
<text x="129.4" y="89.7">SET</text>
<text x="148.6" y="85.9">C15</text>
<text x="148.6" y="88.5">10uF</text>
<text x="203.2" y="85.9">100nF</text>
<text x="212.1" y="85.9">10uF</text>
<text x="225.3" y="87.2">GND</text>
<text x="232.1" y="84.6">VOUT</text>
<text x="234.3" y="89.7">BP</text>
<text x="244.5" y="87.2">C17</text>
<text x="251.5" y="85.9">C16</text>
<text x="251.5" y="88.5">10uF</text>
<text x="33.6" y="93.5">GND</text>
<text x="85.6" y="93.5">GND</text>
<text x="140.2" y="94.8">6.8k</text>
<text x="140.9" y="92.3">R8</text>
<text x="145.3" y="93.5">GND</text>
<text x="197.4" y="91">GND</text>
<text x="225.3" y="92.3">EN</text>
<text x="244" y="92.3">22nF</text>
<text x="248.2" y="93.5">GND</text>
<text x="140.2" y="116.4">+5V</text>
<text x="144.9" y="117.7">L2</text>
<text x="149.9" y="117.7">600R</text>
<text x="154.9" y="116.4">+5VA</text>
<text x="98.1" y="122.7">+3.3VA</text>
<text x="105.4" y="124">R9</text>
<text x="113.2" y="122.7">VREF+2V5</text>
<text x="143.5" y="121.5">C18</text>
<text x="143.5" y="123.6">1uF</text>
<text x="152.4" y="121.5">C19</text>
<text x="152.6" y="124">1uF</text>
<text x="21.7" y="129.1">+12V_POE</text>
<text x="31.8" y="130.4">F1</text>
<text x="52.8" y="129.1">+5V_POE</text>
<text x="62.3" y="130.4">F2</text>
<text x="66.9" y="129.1">+5VIN</text>
<text x="104.2" y="129.1">800R</text>
<text x="154.9" y="129.1">GNDA</text>
<text x="27.4" y="135.4">FUSE 0.75A</text>
<text x="57.9" y="135.4">FUSE 0.75A</text>
<text x="106.7" y="134.2">U6</text>
<text x="112.6" y="136.5" transform="rotate(-90 112.6 136.5)">K</text>
<text x="139.3" y="132.9">+3.3V</text>
<text x="143.5" y="138">C20</text>
<text x="144.9" y="134.2">L3</text>
<text x="149.9" y="134.2">600R</text>
<text x="152.4" y="138">C21</text>
<text x="154" y="132.9">+3.3VA</text>
<text x="23.1" y="141.8">+12VIN</text>
<text x="31.8" y="143.1">F3</text>
<text x="36.3" y="141.8">+12V_DC</text>
<text x="44.4" y="143.1">D4</text>
<text x="54.6" y="143.1">100R</text>
<text x="56" y="140.5">L4</text>
<text x="68.5" y="141.8">+12V</text>
<text x="107.2" y="140.5">R</text>
<text x="115.6" y="141.8">C22</text>
<text x="115.8" y="139.3">1uF</text>
<text x="143.5" y="140.1">10uF</text>
<text x="151.4" y="140.5">10uF</text>
<text x="27.4" y="148.1">FUSE 0.75A</text>
<text x="43.2" y="148.1">SS34</text>
<text x="52.1" y="146.9">C23</text>
<text x="52.1" y="149.4">10uF</text>
<text x="64.8" y="146.9">C24</text>
<text x="64.8" y="149.4">10uF</text>
<text x="73.7" y="146.9">C25</text>
<text x="73.7" y="149.4">220uF</text>
<text x="105.4" y="146.9">CJ431</text>
<text x="112.6" y="144.3" transform="rotate(-90 112.6 144.3)">A</text>
<text x="148.7" y="148.1">L5</text>
<text x="154.9" y="145.6">GNDA</text>
<text x="69.1" y="154.5">GND</text>
<text x="109.2" y="154.5">GNDA</text>
<text x="140.2" y="154.5">GND</text>
<text x="147.3" y="152">100R</text>
<text x="154.9" y="154.5">GNDA</text>
</g>
<g font-size="1.8" fill="#a90000">
<text x="53.9" y="29">1</text>
<text x="106" y="29">2</text>
<text x="113.6" y="29">3</text>
<text x="146.7" y="29">3</text>
<text x="154.3" y="29">2</text>
<text x="53.9" y="31.5">2</text>
<text x="53.9" y="34">3</text>
<text x="74.3" y="31.5">4</text>
<text x="89.9" y="31.1" transform="rotate(-90 89.9 31.1)">1</text>
<text x="187.7" y="33.1" transform="rotate(-90 187.7 33.1)">1</text>
<text x="190.2" y="33.1" transform="rotate(-90 190.2 33.1)">2</text>
<text x="227.9" y="34">5</text>
<text x="248.3" y="34">1</text>
<text x="89.9" y="38.8" transform="rotate(-90 89.9 38.8)">2</text>
<text x="110.2" y="36.2" transform="rotate(-90 110.2 36.2)">1</text>
<text x="150.9" y="36.2" transform="rotate(-90 150.9 36.2)">1</text>
<text x="227.9" y="39.1">4</text>
<text x="248.3" y="36.6">2</text>
<text x="248.3" y="39.1">3</text>
<text x="62.8" y="83.6">3</text>
<text x="98.8" y="82.6" transform="rotate(-90 98.8 82.6)">1</text>
<text x="101.3" y="82.6" transform="rotate(-90 101.3 82.6)">2</text>
<text x="114.9" y="83.6">5</text>
<text x="135.2" y="83.6">1</text>
<text x="221.6" y="81">1</text>
<text x="239.4" y="83.6">5</text>
<text x="62.8" y="88.6">1</text>
<text x="83.2" y="86.1">4</text>
<text x="114.9" y="88.6">4</text>
<text x="135.2" y="86.1">2</text>
<text x="135.2" y="88.6">3</text>
<text x="221.6" y="86.1">2</text>
<text x="239.4" y="88.6">4</text>
<text x="221.6" y="91.2">3</text>
<text x="111.5" y="132.7" transform="rotate(-90 111.5 132.7)">1</text>
<text x="103.5" y="139.4">2</text>
<text x="111.5" y="148" transform="rotate(-90 111.5 148)">3</text>
</g>
<g font-size="1.8" fill="#009600">
<text x="76.8" y="28.9">LDO_5V</text>
<text x="85.1" y="83.5">LDO_3.3V</text>
</g>
<g font-size="1.8" fill="#0f0f0f">
<text x="45.7" y="31.4">LDO_5V</text>
<text x="53.3" y="86">LDO_3.3V 2</text>
</g>
<g font-size="1.8" fill="#0000c2">
<text x="241.3" y="44.2">5V 1A</text>
<text x="125.7" y="93.7">3.3V</text>
<text x="130.9" y="93.7">1A</text>
</g>
</svg>
